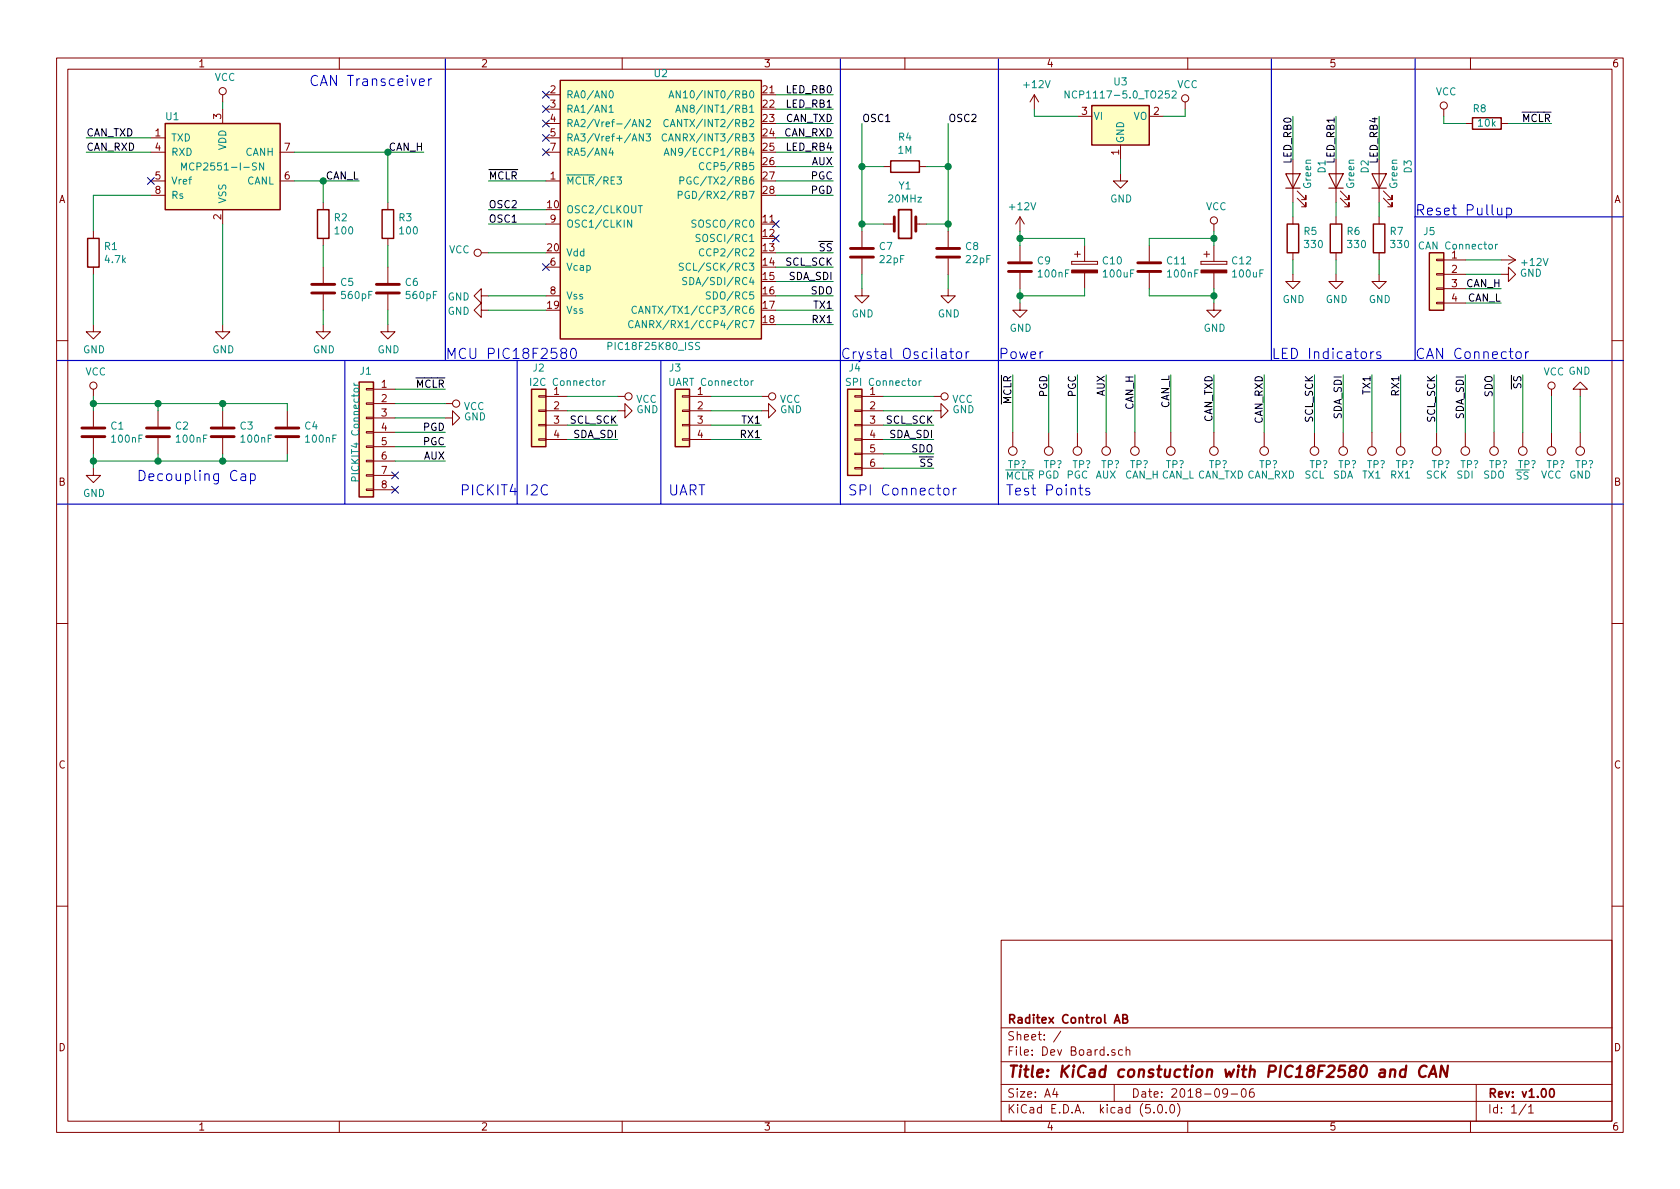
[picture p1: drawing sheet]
<svg xmlns="http://www.w3.org/2000/svg" width="297mm" height="210mm" viewBox="0 0 297 210" stroke-linecap="round" stroke-linejoin="round" font-family="sans-serif">
<g fill="none" stroke="#840000" stroke-width=".18">
<path d="M10 10.3h277v189.9h-277zM12 12.2h273v186.1h-273zM39.4 16.8v1.2M39.4 19.3v2.5M60 10.3v1.9M96.5 16.8h2.6M96.5 19.3h2.6M110 10.3v1.9M160 10.3v1.9M182.9 16.8l-.8 1.2M182.9 16.8v2.5M182.9 16.8l.7 1.2"/>
<path d="M209.5 18v1.3M210 10.3v1.9M255.3 19.3v1.3M260 10.3v1.9M26.7 24.4h2.5M26.7 26.9h2.5M26.7 32h2.5M26.7 34.5h2.5M39.4 37.1v2.5M49.5 26.9h2.6M49.5 32h2.6M57.1 35.8v1.3"/>
<path d="M68.6 35.8v1.3M96.5 24.4h2.6M96.5 26.9h2.6M96.5 32h2.6M96.5 39.6h2.6M96.5 21.8h2.6M156.2 39.6h1.9M156.2 29.5h1.3M161.9 39.6h1.9M162.6 29.5h1.2M180.3 38.3v2.6M180.3 38.3l-.7 1.3"/>
<path d="M180.3 38.3l.8 1.3M190.5 20.6h2.5M198.1 30.7v1.3h1.3l-1.3 1.3-1.3-1.3h1.3M198.1 25.6v2.6M203.2 20.6h2.5M214.6 39.6v1.3M228.6 28.2v7.6M228.6 38.3v1.3M229.4 35l1.5 1.6v-.8v.8h-.8M229.4 33.8l1.5 1.5v-.8v.8h-.8M236.2 28.2v7.6M236.2 38.3v1.3"/>
<path d="M237 35l1.5 1.6v-.8v.8h-.8M237 33.8l1.5 1.5v-.8v.8h-.8M243.8 28.2v7.6M243.8 38.3v1.3M244.6 35l1.5 1.6v-.8v.8h-.7M244.6 33.8l1.5 1.5v-.8v.8h-.7M259.1 21.8h1.2M265.4 21.8h1.3M16.5 57.4v1.3h1.3l-1.3 1.2-1.3-1.2h1.3M16.5 40.9v1.3M16.5 47.2v1.3M39.4 57.4v1.3h1.2l-1.2 1.2-1.3-1.2h1.3"/>
<path d="M57.1 57.4v1.3h1.3l-1.3 1.2-1.2-1.2h1.2M57.1 42.2v1.2M57.1 47.2v2.8M57.1 52.1v2.8M68.6 57.4v1.3h1.2l-1.2 1.2-1.3-1.2h1.3M68.6 42.2v1.2M68.6 47.2v2.8M68.6 52.1v2.8M85.1 54.9v-1.3l-1.3 1.3 1.3 1.2v-1.2h1.3M85.1 52.3v-1.3l-1.3 1.3 1.3 1.3v-1.3h1.3M85.1 44.7h1.3M96.5 47.2h2.6"/>
<path d="M96.5 52.3h2.6M152.4 51v1.3h1.3l-1.3 1.3-1.3-1.3h1.3M152.4 40.9v2.8M152.4 45.7v2.8M167.6 51v1.3h1.3l-1.3 1.3-1.2-1.3h1.2M167.6 40.9v2.8M167.6 45.7v2.8M180.3 53.6v1.3h1.3l-1.3 1.2-1.2-1.2h1.2M180.3 43.4v2.8M180.3 48.3v2.7M189.5 46.2v.5zM189.5 46.7h4.6z"/>
<path d="M189.5 46.2h4.6zM190 45h1M190.5 44.4v1.1M191.8 43.4v2.8M191.8 48.3v2.7M194.1 46.2v.5zM203.2 43.4v2.8M203.2 48.3v2.7M212.3 46.2v.5zM212.3 46.7h4.6zM212.3 46.2h4.6zM212.9 45h1"/>
<path d="M213.4 44.4v1.1M214.6 53.6v1.3h1.3l-1.3 1.2-1.2-1.2h1.2M214.6 43.4v2.8M214.6 48.3v2.7M216.9 46.2v.5zM228.6 48.5v1.3h1.3l-1.3 1.2-1.3-1.2h1.3M228.6 44.7v1.3M236.2 48.5v1.3h1.3l-1.3 1.2-1.3-1.2h1.3M236.2 44.7v1.3M243.8 48.5v1.3h1.3l-1.3 1.2-1.2-1.2h1.2M243.8 44.7v1.3M254 53.5h1.3v.2h-1.3z"/>
<path d="M254 50.9h1.3v.3h-1.3zM254 48.4h1.3v.2h-1.3zM254 45.8h1.3v.3h-1.3zM255.3 46h3.8M255.3 48.5h3.8M255.3 51h3.8M255.3 53.6h3.8M265.4 48.5h1.3v-1.3l1.3 1.3-1.3 1.3v-1.3M265.4 46h2.6M266.7 45.2l1.3 .8M268 46l-1.3 .7M10 60.2h2"/>
<path d="M16.5 68.8v1.3M16.5 72.6v2.8M16.5 77.5v2.8M27.9 72.6v2.8M27.9 77.5v2.8M39.4 72.6v2.8M39.4 77.5v2.8M50.8 72.6v2.8M50.8 77.5v2.8M64.8 78.9h1.2v.2h-1.2zM64.8 76.3h1.2v.3h-1.2zM64.8 73.8h1.2v.2h-1.2z"/>
<path d="M64.8 71.2h1.2v.3h-1.2zM64.8 68.7h1.2v.3h-1.2zM66 68.8h3.8M66 71.4h3.8M66 73.9h3.8M66 76.4h3.8M66 79h3.8M78.7 73.9h1.3v-1.3l1.3 1.3-1.3 1.3v-1.3M78.7 71.4h1.3M95.2 77.6h1.3v.2h-1.3zM95.2 75.1h1.3v.2h-1.3zM95.2 72.5h1.3v.3h-1.3z"/>
<path d="M95.2 70h1.3v.2h-1.3zM96.5 70.1h3.8M96.5 72.6h3.8M96.5 75.2h3.8M96.5 77.7h3.8M109.2 72.6h1.3v-1.2l1.3 1.2-1.3 1.3v-1.3M109.2 70.1h1.3M120.6 77.6h1.3v.2h-1.3zM120.6 75.1h1.3v.2h-1.3zM120.6 72.5h1.3v.3h-1.3zM120.6 70h1.3v.2h-1.3zM121.9 70.1h3.8"/>
<path d="M121.9 72.6h3.8M121.9 75.2h3.8M121.9 77.7h3.8M134.6 72.6h1.3v-1.2l1.3 1.2-1.3 1.3v-1.3M134.6 70.1h1.3M151.1 77.6h1.3v.2h-1.3zM151.1 75.1h1.3v.2h-1.3zM151.1 72.5h1.3v.3h-1.3zM151.1 70h1.3v.2h-1.3zM152.4 70.1h3.8M152.4 72.6h3.8M152.4 75.2h3.8"/>
<path d="M152.4 77.7h3.8M165.1 72.6h1.3v-1.2l1.2 1.2-1.2 1.3v-1.3M165.1 70.1h1.3M179.1 76.4v2.6M185.4 76.4v2.6M190.5 76.4v2.6M195.6 76.4v2.6M200.7 76.4v2.6M207 76.4v2.6M214.6 76.4v2.6M223.5 76.4v2.6M232.4 76.4v2.6"/>
<path d="M237.5 76.4v2.6M242.6 76.4v2.6M247.6 76.4v2.6M254 76.4v2.6M259.1 76.4v2.6M264.2 76.4v2.6M269.2 76.4v2.6M274.3 68.8v1.3M274.3 76.4v2.6M279.4 68.8h1.3l-1.3-1.2-1.3 1.2h1.3v1.3M279.4 76.4v2.6M285 60.2h2"/>
<path d="M16.5 82.8v1.3h1.3l-1.3 1.2-1.3-1.2h1.3M64.8 86.5h1.2v.2h-1.2zM64.8 83.9h1.2v.3h-1.2zM64.8 81.4h1.2v.3h-1.2zM66 81.5h3.8M66 84.1h3.8M66 86.6h3.8M151.1 82.7h1.3v.2h-1.3zM151.1 80.1h1.3v.3h-1.3zM152.4 80.3h3.8M152.4 82.8h3.8M10 110.3h2"/>
<path d="M285 110.3h2M10 160.2h2M177 166.3h108v32h-108zM285 160.2h2M60 198.3v1.9M110 198.3v1.9M160 198.3v1.9M177 194.8h108M177 191.8h108M177 187.8h108M177 181.8h108M186.5 192.5l-.4 1h1"/>
<path d="M186.8 193v1M187.6 182.3l-1.3 2M197 191.8v3M197.1 185.7a.37 .37 0 0 0-.6 .1l.1 .2 .5 .2 .1 .1-.2 .3-.5-.1M198.5 185.7l-.5-.1-.2 .3v.6l.2 .1 .5-.1M199.1 185.7h.1a.37 .37 0 0 1 .6 .1v.8M199.1 185.1v1.5M204 196.7v.1M204.8 195.5l.4-.2a.94 .94 0 0 1 0 1.5 .79 .79 0 0 1-.4-1.3zM206.2 196.7v.1M207 195.4l.3-.1a.94 .94 0 0 1 0 1.5 .82 .82 0 0 1-.3-1.4zM208.2 195.1a1.71 1.71 0 0 1 0 2.3"/>
<path d="M210 198.3v1.9M217 193.2l-.1 .2a.48 .48 0 0 1-.6-.1v-.6a.48 .48 0 0 1 .6-.1l.1 .1a1.19 1.19 0 0 1-.2 1.2l-.5 .1M217.7 193.5h1.1M219.6 192.7l.4-.2a.94 .94 0 0 1 0 1.5 .82 .82 0 0 1-.4-1.3zM221.6 192.5a.59 .59 0 0 0-.7 .7l.1 .7 .2 .1 .5-.1 .1-.5-.2-.2-.4-.1-.3 .3M260 198.3v1.9M261 191.8v6.5M269.8 195.2l-1.2 2M270.3 195.8l.4-.5v1.5M270.3 196.8h.8"/>
<circle cx="39.4" cy="16.1" r=".63"/>
<circle cx="209.5" cy="17.4" r=".63"/>
<circle cx="255.3" cy="18.7" r=".63"/>
<circle cx="214.6" cy="39" r=".63"/>
<circle cx="84.5" cy="44.7" r=".63"/>
<circle cx="16.5" cy="68.2" r=".63"/>
<circle cx="80.6" cy="71.4" r=".63"/>
<circle cx="111.1" cy="70.1" r=".63"/>
<circle cx="136.5" cy="70.1" r=".63"/>
<circle cx="167" cy="70.1" r=".63"/>
<circle cx="179.1" cy="79.8" r=".76"/>
<circle cx="185.4" cy="79.8" r=".76"/>
<circle cx="190.5" cy="79.8" r=".76"/>
<circle cx="195.6" cy="79.8" r=".76"/>
<circle cx="200.7" cy="79.8" r=".76"/>
<circle cx="207" cy="79.8" r=".76"/>
<circle cx="214.6" cy="79.8" r=".76"/>
<circle cx="223.5" cy="79.8" r=".76"/>
<circle cx="232.4" cy="79.8" r=".76"/>
<circle cx="237.5" cy="79.8" r=".76"/>
<circle cx="242.6" cy="79.8" r=".76"/>
<circle cx="247.6" cy="79.8" r=".76"/>
<circle cx="254" cy="79.8" r=".76"/>
<circle cx="259.1" cy="79.8" r=".76"/>
<circle cx="264.2" cy="79.8" r=".76"/>
<circle cx="269.2" cy="79.8" r=".76"/>
<circle cx="274.3" cy="68.2" r=".63"/>
<circle cx="274.3" cy="79.8" r=".76"/>
<circle cx="279.4" cy="79.8" r=".76"/>
</g>
<path d="M158.9 37.1h2.3v5.1h-2.3zM197 180.9l.5-1.5 .5 1.5M197.2 180.5h.7M198.5 180.1h.5l.2-.1 .1-.3-.3-.3h-.5v1.5h.6l.3-.3a.41 .41 0 0 0-.4-.5M274.1 192.7l.3-.2a.94 .94 0 0 1 0 1.5l-.4-.3v-.6z" fill="none" stroke="#840000" stroke-width=".3"/>
<path d="M245.9 189.3a.5 .5 0 0 1 .8 .1l-.1 1M248.6 189.2a.68 .68 0 0 0-1 .3l-.1 .6 .1 .2 .2 .1 .6-.1M248.6 188.4l-.2 2M252.2 188.6a.87 .87 0 0 0-1 0 .87 .87 0 0 0-.3 1 .7 .7 0 0 0 .3 .8 .7 .7 0 0 0 .9-.1M252.6 190.4l.9-2 .4 2M252.9 189.9h.9M256 188.4l-.2 2-.9-2-.3 2" fill="none" stroke="#840000" stroke-width=".41"/>
<g fill="#ffffc2" stroke="#ffffc2" stroke-width=".18">
<path d="M29.2 21.8h20.3v15.3h-20.3z"/>
<path d="M193 18.7h10.2v6.9h-10.2z"/>
<path d="M99.1 14.2h35.5v45.7h-35.5z"/>
<path d="M252.7 44.7h2.6v10.2h-2.6z"/>
<path d="M63.5 67.6h2.5v20.3h-2.5z"/>
<path d="M94 68.8h2.5v10.2h-2.5z"/>
<path d="M119.4 68.8h2.5v10.2h-2.5z"/>
<path d="M149.9 68.8h2.5v15.3h-2.5z"/>
</g>
<g fill="none" stroke="#840000" stroke-width=".25">
<path d="M99.1 14.2h35.5v45.7h-35.5zM193 18.7h10.2v6.9h-10.2zM29.2 21.8h20.3v15.3h-20.3zM56.1 37.1h2.1v5.1h-2.1zM67.6 37.1h2v5.1h-2zM157.5 28.4h5.1v2.1h-5.1zM227.6 39.6h2v5.1h-2zM235.2 39.6h2v5.1h-2zM242.8 39.6h2.1v5.1h-2.1zM260.3 20.8h5.1v2.1h-5.1zM15.5 42.2h2v5h-2zM252.7 44.7h2.6v10.2h-2.6z"/>
<path d="M63.5 67.6h2.5v20.3h-2.5zM94 68.8h2.5v10.2h-2.5zM119.4 68.8h2.5v10.2h-2.5zM149.9 68.8h2.5v15.3h-2.5z"/>
</g>
<g fill="none" stroke="#008484" stroke-width=".18">
<path d="M107.7 18.9l.4-.3v1.3M107.7 19.9h.7M107.9 16.1l.1-.1a.67 .67 0 0 1 .5 .7 .67 .67 0 0 1-.5 .6 .83 .83 0 0 1-.1-1.2zM118.3 17.3l.4-1.3 .4 1.3M118.4 17h.6M119.5 19.9l.4-1.3 .4 1.3M119.6 19.5h.6M120.3 16v1.3l-.7-1.3v1.3M121.5 18.6v1.3l-.7-1.3v1.3M189 16.1v1.2l-.7-1.2v1.2M207.2 16.2l.5-.1 .3 .3-.8 .9h.8M32.1 30.1v-1.3l.4 .9 .4-.9v1.3"/>
<path d="M46.6 28.8v1.3l-.7-1.3v1.3M108 26.2l-.3 .8h.8M108.3 26.6v.9M109.1 31.3h.8l-.5 .5 .4 .1 .1 .4-.3 .3-.5-.2M111.7 38.9v1.3l-.7-1.3v1.3M111.8 22.4l.4-1.3 .4 1.3M111.9 22h.6M112.9 36.4h.7M113.2 36.4v1.2M113.7 21.1v1.3l-.7-1.3v1.3M113.7 23.7v1.2l-.7-1.2v1.2M114.2 23.7h.8l-.4 .4 .4 .2v.5l-.2 .1-.6-.1"/>
<path d="M114.3 21.3l.5-.2 .2 .4v.2l-.8 .7h.8M117.4 27.5l.5-1.3 .4 1.3M117.6 27.1h.6M117.9 23.8a.6 .6 0 0 0-.9 .4 .6 .6 0 0 0 .6 .7l.3-.1M118.2 21.3a.6 .6 0 0 0-.9 .4 .6 .6 0 0 0 .6 .7l.3-.1M118.2 24.9l.4-1.2 .4 1.2M118.3 24.6h.6M118.5 22.4l.4-1.3 .5 1.3M119.4 26.2v1.3l-.7-1.3v1.3M119.9 34.5l.6-.1 .1-.4-.2-.2h-.5v1.3M120.2 31.9h.6l.1-.5-.2-.1h-.5v1.3M121.8 33.9a.59 .59 0 0 0-.7 .6 .59 .59 0 0 0 .7 .5l.1-.4h-.2"/>
<path d="M122.1 31.4a.59 .59 0 0 0-.7 .5 .59 .59 0 0 0 .7 .6l.1-.5h-.2M123.1 39l-.5-.1-.2 .1v.4l.5 .2 .2 .3-.3 .3-.5-.1M124.4 28.9a.6 .6 0 0 0-.8 .4 .6 .6 0 0 0 .6 .7l.2-.1M111.9 56.8a.51 .51 0 0 0-.6 0 .51 .51 0 0 0-.1 .6 .46 .46 0 0 0 .2 .5 .46 .46 0 0 0 .5-.1M112.3 58l.4-1.3 .4 1.3M112.4 57.6h.6M112.5 54.3a.6 .6 0 0 0-.8 .4 .6 .6 0 0 0 .6 .7l.2-.1M112.9 55.4l.4-1.3 .4 1.3M113 55.1h.6M114.3 56.7v1.3l-.7-1.3v1.3M120.8 46.6l-.5-.1-.2 .2v.3l.6 .3 .1 .3-.2 .2-.5-.1M121.4 49.1h-.5l-.1 .1v.3l.5 .3 .1 .3-.2 .2h-.5"/>
<path d="M123.8 41.5l-.5-.1-.2 .2 .1 .4 .5 .2 .1 .3-.3 .2h-.4M124.4 44.1a.6 .6 0 0 0-.8 .4 .6 .6 0 0 0 .6 .8l.2-.2M125.6 51.7l-.5-.1-.2 .1v.4l.6 .2 .1 .3-.3 .3-.4-.1M264.4 43.2v.8M264.8 43.2l-.4 .2M62.6 67.7l.2 .4M62.6 68.1h.8M106.6 67.3v.9M107 67.3l-.4 .3M107.5 61.2l.7-.1v-.4l-.2-.2h-.5v1.3M123.7 60.6l-.5-.1-.2 .2v.2l.1 .2 .5 .2 .1 .3-.3 .2h-.4M132.8 67.3v.9"/>
<path d="M133.2 67.3l-.4 .3M162.5 67.3v.9M162.9 67.3l-.4 .3M62.8 85l-.1-.6h-.4l-.1 .2v.4h1.2"/>
</g>
<g fill="none" stroke="#008400" stroke-width=".18">
<path d="M39.4 18v1.3M137.2 19.3h10.1M137.2 16.8h10.1M182.9 19.3v1.3h7.6M209.5 19.3v1.3h-3.8M15.2 26.9h11.5M15.2 24.4h11.5M26.7 34.5h-10.2v6.4M39.4 39.6v17.8M52.1 32h11.4M52.1 26.9h22.8M57.1 32v3.8"/>
<path d="M68.6 26.9v8.9M86.4 32h10.1M86.4 39.6h10.1M86.4 37.1h10.1M137.2 34.5h10.1M137.2 32h10.1M137.2 26.9h10.1M137.2 24.4h10.1M137.2 21.8h10.1M137.2 29.5h10.1M152.4 39.6h3.8M152.4 29.5h3.8"/>
<path d="M152.4 21.8v19.1M163.8 39.6h3.8M163.8 29.5h3.8M167.6 21.8v19.1M198.1 28.2v2.5M228.6 20.6v7.6M228.6 35.8v2.5M236.2 20.6v7.6M236.2 35.8v2.5M243.8 20.6v7.6M243.8 35.8v2.5M255.3 20.6v1.2h3.8"/>
<path d="M266.7 21.8h7.6M16.5 48.5v8.9M57.1 43.4v3.8M57.1 54.9v2.5M68.6 43.4v3.8M68.6 54.9v2.5M86.4 52.3h10.1M86.4 54.9h10.1M86.4 44.7h10.1M137.2 52.3h10.1M137.2 54.9h10.1M137.2 44.7h10.1"/>
<path d="M137.2 47.2h10.1M137.2 49.8h10.1M137.2 57.4h10.1M152.4 48.5v2.5M167.6 48.5v2.5M180.3 40.9v2.5M180.3 51v2.6M180.3 42.2h11.5v1.2M191.8 51v1.3h-11.5M203.2 51v1.3h11.4M214.6 42.2h-11.4v1.2M214.6 40.9v2.5"/>
<path d="M214.6 51v2.6M228.6 46v2.5M236.2 46v2.5M243.8 46v2.5M259.1 46h6.3M259.1 51h6.3M259.1 53.6h6.3M259.1 48.5h6.3M16.5 70.1v2.5M16.5 71.4h34.3v1.2M27.9 71.4v1.2M39.4 71.4v1.2"/>
<path d="M69.8 71.4h8.9M69.8 68.8h8.9M69.8 73.9h8.9M69.8 76.4h8.9M69.8 79h8.9M100.3 72.6h8.9M100.3 70.1h8.9M100.3 75.2h8.9M100.3 77.7h8.9M125.7 72.6h8.9M125.7 70.1h8.9M125.7 75.2h8.9"/>
<path d="M125.7 77.7h8.9M156.2 72.6h8.9M156.2 70.1h8.9M156.2 75.2h8.9M156.2 77.7h8.9M179.1 66.3v10.1M185.4 66.3v10.1M190.5 66.3v10.1M195.6 66.3v10.1M200.7 66.3v10.1M207 66.3v10.1M214.6 66.3v10.1"/>
<path d="M223.5 66.3v10.1M232.4 66.3v10.1M237.5 66.3v10.1M242.6 66.3v10.1M247.6 66.3v10.1M254 66.3v10.1M259.1 66.3v10.1M264.2 66.3v10.1M269.2 66.3v10.1M274.3 70.1v6.3M279.4 70.1v6.3M16.5 80.3v2.5"/>
<path d="M27.9 80.3v1.2M39.4 80.3v1.2M50.8 80.3v1.2h-34.3M69.8 81.5h8.9M156.2 80.3h8.9M156.2 82.8h8.9"/>
</g>
<g fill="none" stroke="#840000" stroke-width=".51">
<path d="M158.1 38.3v2.6M161.9 38.3v2.6M55.1 51.8h4.1M55.1 50.3h4.1M66.5 51.8h4.1M66.5 50.3h4.1M150.4 45.5h4M150.4 43.9h4M165.6 45.5h4.1M165.6 43.9h4.1M178.3 48h4.1M178.3 46.5h4.1"/>
<path d="M201.2 48h4M201.2 46.5h4M14.5 77.2h4M14.5 75.7h4M25.9 77.2h4.1M25.9 75.7h4.1M37.3 77.2h4.1M37.3 75.7h4.1M48.8 77.2h4M48.8 75.7h4"/>
</g>
<path d="M78.7 10.4v53.3M148.6 10.4v78.7M176.5 10.4v78.7M224.8 10.4v53.3M250.2 10.4v53.3M250.2 38.3h36.8M10.2 63.7h276.8M61 63.7v25.4M91.4 63.7v25.4M116.8 63.7v25.4M10.2 89.1h276.8" fill="none" stroke="#0000c2" stroke-width=".2"/>
<g fill="none" stroke="#0000c2" stroke-width=".18">
<path d="M74.2 14.5l.8-.1-.1-.4-.5-.1-.2 .3v.9h.7M75.8 13.9v1.2M76.3 13.9l-.3 .1-.2 .3M264.8 36.8v1.1a.49 .49 0 0 0 .7-.1M265.5 36.8v1.2M266.4 36.9a.58 .58 0 0 1 .9 .2l-.1 .7a.61 .61 0 0 1-.8 .1M266.4 36.8v1.8M99.5 62.4l-.3-.4v-.2l.3-.2 .5 .1 .2 .2-.1 .3-.8 .3-.1 .2v.4l.1 .2h.7a.61 .61 0 0 0 0-.8l-.2-.1M101 61.8a.44 .44 0 0 1 .5-.2 .44 .44 0 0 1 .3 .3 1.02 1.02 0 0 1-.3 1.5l-.4-.1a1.34 1.34 0 0 1-.1-1.5zM167.9 62.2h.7M168.1 61.6v1.5l.1 .2 .4 .1M169.3 62.3a.49 .49 0 0 1 .7 .2v.6a.49 .49 0 0 1-.4 .3 .49 .49 0 0 1-.5-.3v-.6z"/>
<path d="M170.8 62.2v1.2M171.3 62.2l-.3 .1-.2 .2M242.4 62.2v1.2M242.9 62.2l-.4 .1-.1 .2M244.1 62.3l-.4-.1-.3 .3 .1 .2 .6 .2v.4h-.7M268.2 62.3a.52 .52 0 0 1 .8 .2v.6a.51 .51 0 0 1-.5 .3 .51 .51 0 0 1-.5-.3v-.6zM269.7 62.2v1.2M270.3 62.2l-.4 .1-.2 .2M42.6 83.9h.7l.1 1.1M43.4 84.2l-.6 .1a.35 .35 0 0 0-.2 .3 .35 .35 0 0 0 .2 .4l.6-.1M44.3 83.9l.5-.1 .3 .3v.6l-.1 .2h-.7M44.3 83.8v1.8"/>
<path d="M167 86.4a.52 .52 0 0 1 .8 .3v.5a.49 .49 0 0 1-.5 .3 .49 .49 0 0 1-.4-.3v-.5zM168.6 86.3v1.2M169.1 86.3l-.4 .1-.1 .3M190.8 86.3h.6M191 85.7v1.6l.1 .1 .3 .1M192.6 86.4l-.4-.1-.3 .3 .1 .2 .6 .2v.4h-.7"/>
</g>
<g fill="none" stroke="#000084" stroke-width=".18">
<path d="M95.9 16.1l1.2 1.3M95.9 18.7l1.2 1.2M97.1 16.1l-1.2 1.3M97.1 18.7l-1.2 1.2M26.1 31.4l1.2 1.2M27.3 31.4l-1.2 1.2M95.9 21.2l1.2 1.2M95.9 23.8l1.2 1.2M95.9 26.3l1.2 1.2M97.1 21.2l-1.2 1.2M97.1 23.8l-1.2 1.2M97.1 26.3l-1.2 1.2"/>
<path d="M136.6 39l1.2 1.2M137.8 39l-1.2 1.2M95.9 46.6l1.2 1.2M97.1 46.6l-1.2 1.2M136.6 41.5l1.2 1.3M137.8 41.5l-1.2 1.3M69.2 83.5l1.3 1.2M69.2 86l1.3 1.2M70.5 83.5l-1.3 1.2M70.5 86l-1.3 1.2"/>
</g>
<g fill="#008400" stroke="#008400" stroke-width=".25">
<circle cx="57.2" cy="32" r=".51"/>
<circle cx="68.6" cy="26.9" r=".51"/>
<circle cx="152.4" cy="39.6" r=".51"/>
<circle cx="167.6" cy="39.6" r=".51"/>
<circle cx="152.4" cy="29.5" r=".51"/>
<circle cx="167.6" cy="29.5" r=".51"/>
<circle cx="180.3" cy="42.2" r=".51"/>
<circle cx="180.3" cy="52.3" r=".51"/>
<circle cx="214.6" cy="42.2" r=".51"/>
<circle cx="214.6" cy="52.3" r=".51"/>
<circle cx="27.9" cy="71.4" r=".51"/>
<circle cx="39.4" cy="71.4" r=".51"/>
<circle cx="27.9" cy="81.5" r=".51"/>
<circle cx="39.4" cy="81.5" r=".51"/>
<circle cx="16.5" cy="81.5" r=".51"/>
<circle cx="16.5" cy="71.4" r=".51"/>
</g>
<g fill="#840000" stroke="#840000" stroke-width=".18">
<path d="M212.3 47.7h4.6v.6h-4.6z"/>
<path d="M189.5 47.7h4.6v.6h-4.6z"/>
</g>
<path d="M227.3 30.7h2.6l-1.3 2.6zM227.3 33.3h2.6M234.9 30.7h2.6l-1.3 2.6zM234.9 33.3h2.6M242.6 30.7h2.5l-1.3 2.6zM242.6 33.3h2.5" fill="none" stroke="#840000" stroke-width=".2"/>
<text font-size="2.8" fill="#840000" x="178" y="190.5">Title: KiCad constuction with PIC18F2580 and CAN</text>
<g font-size="2.5" fill="#0000c2">
<text x="54.6" y="15.2">CAN Transceiver</text>
<text x="250.2" y="38.1">Reset Pullup</text>
<text x="78.7" y="63.5">MCU PIC18F2580</text>
<text x="148.6" y="63.5">Crystal Oscilator</text>
<text x="176.5" y="63.5">Power</text>
<text x="224.8" y="63.5">LED Indicators</text>
<text x="250.2" y="63.5">CAN Connector</text>
<text x="24.1" y="85.1">Decoupling Cap</text>
<text x="81.3" y="87.6">PICKIT4</text>
<text x="92.7" y="87.6">I2C</text>
<text x="118.1" y="87.6">UART</text>
<text x="149.9" y="87.6">SPI Connector</text>
<text x="177.8" y="87.6">Test Points</text>
</g>
<g font-size="2.1" fill="#840000">
<text x="178" y="184">Sheet: /</text>
<text x="178" y="181">Raditex Control AB</text>
<text x="178" y="186.7">File: Dev Board.sch</text>
<text x="178" y="196.9">KiCad E.D.A. kicad (5.0.0)</text>
<text x="178" y="194.1">Size: A4</text>
<text x="200" y="194.1">Date: 2018-09-06</text>
<text x="263" y="194.1">Rev: v1.00</text>
<text x="263" y="196.9">Id: 1/1</text>
</g>
<g font-size="1.8" fill="#840000">
<text x="35" y="11.9">1</text>
<text x="85" y="11.9">2</text>
<text x="135" y="11.9">3</text>
<text x="185" y="11.9">4</text>
<text x="235" y="11.9">5</text>
<text x="285" y="11.9">6</text>
<text x="97.3" y="16.5">2</text>
<text x="134.9" y="16.5">21</text>
<text x="39.1" y="21.1" transform="rotate(-90 39.1 21.1)">3</text>
<text x="97.3" y="19">3</text>
<text x="97.3" y="21.6">4</text>
<text x="134.9" y="19">22</text>
<text x="134.9" y="21.6">23</text>
<text x="191.3" y="20.3">3</text>
<text x="204" y="20.3">2</text>
<text x="27.5" y="24.1">1</text>
<text x="27.5" y="26.7">4</text>
<text x="50.3" y="26.7">7</text>
<text x="97.3" y="24.1">5</text>
<text x="97.3" y="26.7">7</text>
<text x="134.9" y="24.1">24</text>
<text x="134.9" y="26.7">25</text>
<text x="134.9" y="29.2">26</text>
<text x="197.9" y="27.4" transform="rotate(-90 197.9 27.4)">1</text>
<text x="10.4" y="35.9">A</text>
<text x="27.5" y="31.7">5</text>
<text x="27.5" y="34.3">8</text>
<text x="50.3" y="31.7">6</text>
<text x="97.3" y="31.7">1</text>
<text x="134.9" y="31.7">27</text>
<text x="134.9" y="34.3">28</text>
<text x="285.4" y="35.9">A</text>
<text x="39.1" y="38.8" transform="rotate(-90 39.1 38.8)">2</text>
<text x="96.8" y="36.8">10</text>
<text x="97.3" y="39.4">9</text>
<text x="134.9" y="39.4">11</text>
<text x="134.9" y="41.9">12</text>
<text x="96.8" y="44.4">20</text>
<text x="97.3" y="47">6</text>
<text x="134.9" y="44.4">13</text>
<text x="134.9" y="47">14</text>
<text x="256.7" y="45.7">1</text>
<text x="97.3" y="52.1">8</text>
<text x="134.9" y="49.5">15</text>
<text x="134.9" y="52.1">16</text>
<text x="256.7" y="48.3">2</text>
<text x="256.7" y="50.8">3</text>
<text x="256.7" y="53.3">4</text>
<text x="96.8" y="54.6">19</text>
<text x="134.9" y="54.6">17</text>
<text x="134.9" y="57.1">18</text>
<text x="67.5" y="68.6">1</text>
<text x="67.5" y="71.1">2</text>
<text x="97.9" y="69.8">1</text>
<text x="123.3" y="69.8">1</text>
<text x="153.8" y="69.8">1</text>
<text x="67.5" y="73.7">3</text>
<text x="67.5" y="76.2">4</text>
<text x="97.9" y="72.4">2</text>
<text x="97.9" y="74.9">3</text>
<text x="97.9" y="77.5">4</text>
<text x="123.3" y="72.4">2</text>
<text x="123.3" y="74.9">3</text>
<text x="123.3" y="77.5">4</text>
<text x="153.8" y="72.4">2</text>
<text x="153.8" y="74.9">3</text>
<text x="153.8" y="77.5">4</text>
<text x="67.5" y="78.7">5</text>
<text x="67.5" y="81.3">6</text>
<text x="67.5" y="83.8">7</text>
<text x="153.8" y="80">5</text>
<text x="153.8" y="82.5">6</text>
<text x="10.4" y="85.9">B</text>
<text x="67.5" y="86.4">8</text>
<text x="285.4" y="85.9">B</text>
<text x="10.4" y="135.9">C</text>
<text x="285.4" y="135.9">C</text>
<text x="10.4" y="185.9">D</text>
<text x="285.4" y="185.9">D</text>
<text x="35" y="199.9">1</text>
<text x="85" y="199.9">2</text>
<text x="135" y="199.9">3</text>
<text x="185" y="199.9">4</text>
<text x="235" y="199.9">5</text>
<text x="285" y="199.9">6</text>
</g>
<g font-size="1.8" fill="#008484">
<text x="37.9" y="14.3">VCC</text>
<text x="100.1" y="17.4">RA0/AN0</text>
<text x="115.7" y="13.6">U2</text>
<text x="120.7" y="17.4">AN10/INT0/RB0</text>
<text x="181.2" y="15.6">+12V</text>
<text x="189.6" y="17.4">NCP1117-5.0_TO252</text>
<text x="197" y="15.1">U3</text>
<text x="208.1" y="15.6">VCC</text>
<text x="253.8" y="16.9">VCC</text>
<text x="29.4" y="21.3">U1</text>
<text x="100.1" y="19.9">RA1/AN1</text>
<text x="100.1" y="22.5">RA2/Vref-/AN2</text>
<text x="119.2" y="22.5">CANTX/INT2/RB2</text>
<text x="121.7" y="19.9">AN8/INT1/RB1</text>
<text x="193.3" y="21.2">VI</text>
<text x="200.4" y="21.2">VO</text>
<text x="260.5" y="19.9">R8</text>
<text x="261.4" y="22.4">10k</text>
<text x="30.2" y="25">TXD</text>
<text x="30.2" y="27.6">RXD</text>
<text x="40" y="26.6" transform="rotate(-90 40 26.6)">VDD</text>
<text x="43.4" y="27.6">CANH</text>
<text x="100.1" y="25">RA3/Vref+/AN3</text>
<text x="100.1" y="27.6">RA5/AN4</text>
<text x="119" y="25">CANRX/INT3/RB3</text>
<text x="119.7" y="27.6">AN9/ECCP1/RB4</text>
<text x="158.8" y="27.2">1M</text>
<text x="158.9" y="24.9">R4</text>
<text x="198.8" y="25.4" transform="rotate(-90 198.8 25.4)">GND</text>
<text x="30.2" y="32.6">Vref</text>
<text x="30.2" y="35.2">Rs</text>
<text x="33.4" y="30.1">MCP2551-I-SN</text>
<text x="43.6" y="32.6">CANL</text>
<text x="100.1" y="32.6">MCLR/RE3</text>
<text x="121.8" y="35.2">PGD/RX2/RB7</text>
<text x="122" y="32.6">PGC/TX2/RB6</text>
<text x="124.9" y="30.1">CCP5/RB5</text>
<text x="157.2" y="35.8">20MHz</text>
<text x="159" y="33.5">Y1</text>
<text x="196.3" y="35.8">GND</text>
<text x="231.8" y="33.3" transform="rotate(-90 231.8 33.3)">Green</text>
<text x="234.4" y="30.6" transform="rotate(-90 234.4 30.6)">D1</text>
<text x="239.4" y="33.3" transform="rotate(-90 239.4 33.3)">Green</text>
<text x="242" y="30.6" transform="rotate(-90 242 30.6)">D2</text>
<text x="247.1" y="33.3" transform="rotate(-90 247.1 33.3)">Green</text>
<text x="249.6" y="30.6" transform="rotate(-90 249.6 30.6)">D3</text>
<text x="40" y="36.1" transform="rotate(-90 40 36.1)">VSS</text>
<text x="59.1" y="39.1">R2</text>
<text x="59.3" y="41.4">100</text>
<text x="70.6" y="39.1">R3</text>
<text x="70.8" y="41.4">100</text>
<text x="100.1" y="37.7">OSC2/CLKOUT</text>
<text x="100.1" y="40.3">OSC1/CLKIN</text>
<text x="123.2" y="40.3">SOSCO/RC0</text>
<text x="178.6" y="37.2">+12V</text>
<text x="213.2" y="37.2">VCC</text>
<text x="230.6" y="41.5">R5</text>
<text x="238.2" y="41.5">R6</text>
<text x="245.8" y="41.5">R7</text>
<text x="251.8" y="41.6">J5</text>
<text x="18.5" y="44.2">R1</text>
<text x="18.7" y="46.5">4.7k</text>
<text x="79.4" y="44.8">VCC</text>
<text x="100.1" y="45.3">Vdd</text>
<text x="100.1" y="47.9">Vcap</text>
<text x="121.8" y="47.9">SCL/SCK/RC3</text>
<text x="124.1" y="42.8">SOSCI/RC1</text>
<text x="124.9" y="45.3">CCP2/RC2</text>
<text x="155.5" y="44.2">C7</text>
<text x="155.7" y="46.5">22pF</text>
<text x="170.8" y="44.2">C8</text>
<text x="170.9" y="46.5">22pF</text>
<text x="183.5" y="46.8">C9</text>
<text x="195" y="46.8">C10</text>
<text x="206.4" y="46.8">C11</text>
<text x="217.9" y="46.8">C12</text>
<text x="230.8" y="43.9">330</text>
<text x="238.4" y="43.9">330</text>
<text x="246" y="43.9">330</text>
<text x="251.2" y="44.1">CAN Connector</text>
<text x="269.2" y="47">+12V</text>
<text x="60.3" y="50.6">C5</text>
<text x="60.5" y="52.9">560pF</text>
<text x="71.7" y="50.6">C6</text>
<text x="72" y="52.9">560pF</text>
<text x="79.1" y="53.1">GND</text>
<text x="100.1" y="53">Vss</text>
<text x="122.4" y="50.4">SDA/SDI/RC4</text>
<text x="125.7" y="53">SDO/RC5</text>
<text x="183.7" y="49.1">100nF</text>
<text x="195.2" y="49.1">100uF</text>
<text x="206.6" y="49.1">100nF</text>
<text x="218.1" y="49.1">100uF</text>
<text x="226.8" y="53.6">GND</text>
<text x="234.4" y="53.6">GND</text>
<text x="242" y="53.6">GND</text>
<text x="268.7" y="48.9">GND</text>
<text x="79.1" y="55.7">GND</text>
<text x="100.1" y="55.5">Vss</text>
<text x="114.1" y="58">CANRX/RX1/CCP4/RC7</text>
<text x="114.5" y="55.5">CANTX/TX1/CCP3/RC6</text>
<text x="150.6" y="56.1">GND</text>
<text x="165.8" y="56.1">GND</text>
<text x="178.5" y="58.7">GND</text>
<text x="212.8" y="58.7">GND</text>
<text x="14.7" y="62.5">GND</text>
<text x="37.5" y="62.5">GND</text>
<text x="55.3" y="62.5">GND</text>
<text x="66.8" y="62.5">GND</text>
<text x="94.3" y="65.7">J2</text>
<text x="108.1" y="61.9">PIC18F25K80_ISS</text>
<text x="118.4" y="65.7">J3</text>
<text x="150.2" y="65.7">J4</text>
<text x="15.1" y="66.4">VCC</text>
<text x="63.7" y="66.3">J1</text>
<text x="94.3" y="68.2">I2C Connector</text>
<text x="112.5" y="71.2">VCC</text>
<text x="118.6" y="68.2">UART Connector</text>
<text x="137.9" y="71.2">VCC</text>
<text x="150.1" y="68.2">SPI Connector</text>
<text x="168.4" y="71.2">VCC</text>
<text x="272.9" y="66.4">VCC GND</text>
<text x="19.6" y="76">C1</text>
<text x="31.1" y="76">C2</text>
<text x="42.5" y="76">C3</text>
<text x="53.9" y="76">C4</text>
<text x="82" y="72.5">VCC</text>
<text x="82" y="74.3">GND</text>
<text x="112.5" y="73.1">GND</text>
<text x="137.9" y="73.1">GND</text>
<text x="168.4" y="73.1">GND</text>
<text x="19.9" y="78.3">100nF</text>
<text x="31.3" y="78.3">100nF</text>
<text x="42.7" y="78.3">100nF</text>
<text x="54.2" y="78.3">100nF</text>
<text x="178.2" y="82.8">TP?</text>
<text x="184.5" y="82.8">TP?</text>
<text x="189.6" y="82.8">TP?</text>
<text x="194.7" y="82.8">TP?</text>
<text x="199.8" y="82.8">TP?</text>
<text x="206.1" y="82.8">TP?</text>
<text x="213.7" y="82.8">TP?</text>
<text x="222.6" y="82.8">TP?</text>
<text x="231.5" y="82.8">TP?</text>
<text x="236.6" y="82.8">TP?</text>
<text x="241.7" y="82.8">TP?</text>
<text x="246.8" y="82.8">TP?</text>
<text x="253.1" y="82.8">TP?</text>
<text x="258.2" y="82.8">TP?</text>
<text x="263.3" y="82.8">TP?</text>
<text x="268.4" y="82.8">TP?</text>
<text x="273.4" y="82.8">TP?</text>
<text x="278.5" y="82.8">TP?</text>
<text x="14.7" y="87.9">GND</text>
<text x="63.5" y="84.6" transform="rotate(-90 63.5 84.6)">PICKIT4 Connector</text>
<text x="177.8" y="84.8">MCLR PGD</text>
<text x="188.6" y="84.6">PGC</text>
<text x="193.7" y="84.6">AUX</text>
<text x="198.9" y="84.6">CAN_H CAN_L CAN_TXD CAN_RXD</text>
<text x="230.7" y="84.6">SCL</text>
<text x="235.6" y="84.6">SDA</text>
<text x="240.9" y="84.6">TX1</text>
<text x="245.9" y="84.6">RX1</text>
<text x="252.1" y="84.6">SCK</text>
<text x="257.6" y="84.6">SDI</text>
<text x="262.3" y="84.6">SDO</text>
<text x="268" y="84.8">SS</text>
<text x="272.4" y="84.6">VCC</text>
<text x="277.4" y="84.6">GND</text>
</g>
<g font-size="1.8">
<text x="139.1" y="16.5">LED_RB0</text>
<text x="138.8" y="21.6">CAN_TXD</text>
<text x="139.1" y="19">LED_RB1</text>
<text x="152.4" y="21.6">OSC1</text>
<text x="167.6" y="21.6">OSC2</text>
<text x="269.1" y="21.6">MCLR</text>
<text x="15.2" y="24.1">CAN_TXD</text>
<text x="15.2" y="26.7">CAN_RXD</text>
<text x="68.7" y="26.7">CAN_H</text>
<text x="138.6" y="24.1">CAN_RXD</text>
<text x="139.1" y="26.7">LED_RB4</text>
<text x="143.5" y="29.2">AUX</text>
<text x="228.3" y="28.8" transform="rotate(-90 228.3 28.8)">LED_RB0</text>
<text x="236" y="28.8" transform="rotate(-90 236 28.8)">LED_RB1</text>
<text x="243.6" y="28.8" transform="rotate(-90 243.6 28.8)">LED_RB4</text>
<text x="57.5" y="31.7">CAN_L</text>
<text x="86.4" y="31.7">MCLR</text>
<text x="143.4" y="34.3">PGD</text>
<text x="143.4" y="31.7">PGC</text>
<text x="86.4" y="36.8">OSC2</text>
<text x="86.4" y="39.4">OSC1</text>
<text x="138.9" y="47">SCL_SCK</text>
<text x="144.9" y="44.4">SS</text>
<text x="139.5" y="49.5">SDA_SDI</text>
<text x="143.4" y="52.1">SDO</text>
<text x="259.2" y="50.8">CAN_H</text>
<text x="259.4" y="53.3">CAN_L</text>
<text x="143.8" y="57.1">RX1</text>
<text x="144" y="54.6">TX1</text>
<text x="73.5" y="68.6">MCLR</text>
<text x="178.8" y="71.5" transform="rotate(-90 178.8 71.5)">MCLR</text>
<text x="185.2" y="70.2" transform="rotate(-90 185.2 70.2)">PGD</text>
<text x="190.2" y="70.2" transform="rotate(-90 190.2 70.2)">PGC</text>
<text x="195.3" y="70.1" transform="rotate(-90 195.3 70.1)">AUX</text>
<text x="242.3" y="69.6" transform="rotate(-90 242.3 69.6)">TX1</text>
<text x="247.4" y="69.8" transform="rotate(-90 247.4 69.8)">RX1</text>
<text x="263.9" y="70.2" transform="rotate(-90 263.9 70.2)">SDO</text>
<text x="269" y="68.7" transform="rotate(-90 269 68.7)">SS</text>
<text x="74.8" y="76.2">PGD</text>
<text x="100.8" y="74.9">SCL_SCK</text>
<text x="101.4" y="77.5">SDA_SDI</text>
<text x="131.1" y="77.5">RX1</text>
<text x="131.3" y="74.9">TX1</text>
<text x="156.7" y="74.9">SCL_SCK</text>
<text x="157.3" y="77.5">SDA_SDI</text>
<text x="200.4" y="72.5" transform="rotate(-90 200.4 72.5)">CAN_H</text>
<text x="206.8" y="72.3" transform="rotate(-90 206.8 72.3)">CAN_L</text>
<text x="214.4" y="74.8" transform="rotate(-90 214.4 74.8)">CAN_TXD</text>
<text x="223.3" y="75" transform="rotate(-90 223.3 75)">CAN_RXD</text>
<text x="232.2" y="74.7" transform="rotate(-90 232.2 74.7)">SCL_SCK</text>
<text x="237.2" y="74.1" transform="rotate(-90 237.2 74.1)">SDA_SDI</text>
<text x="253.7" y="74.7" transform="rotate(-90 253.7 74.7)">SCL_SCK</text>
<text x="258.8" y="74.1" transform="rotate(-90 258.8 74.1)">SDA_SDI</text>
<text x="74.8" y="78.7">PGC</text>
<text x="74.9" y="81.3">AUX</text>
<text x="161.2" y="80">SDO</text>
<text x="162.7" y="82.5">SS</text>
</g>
</svg>
